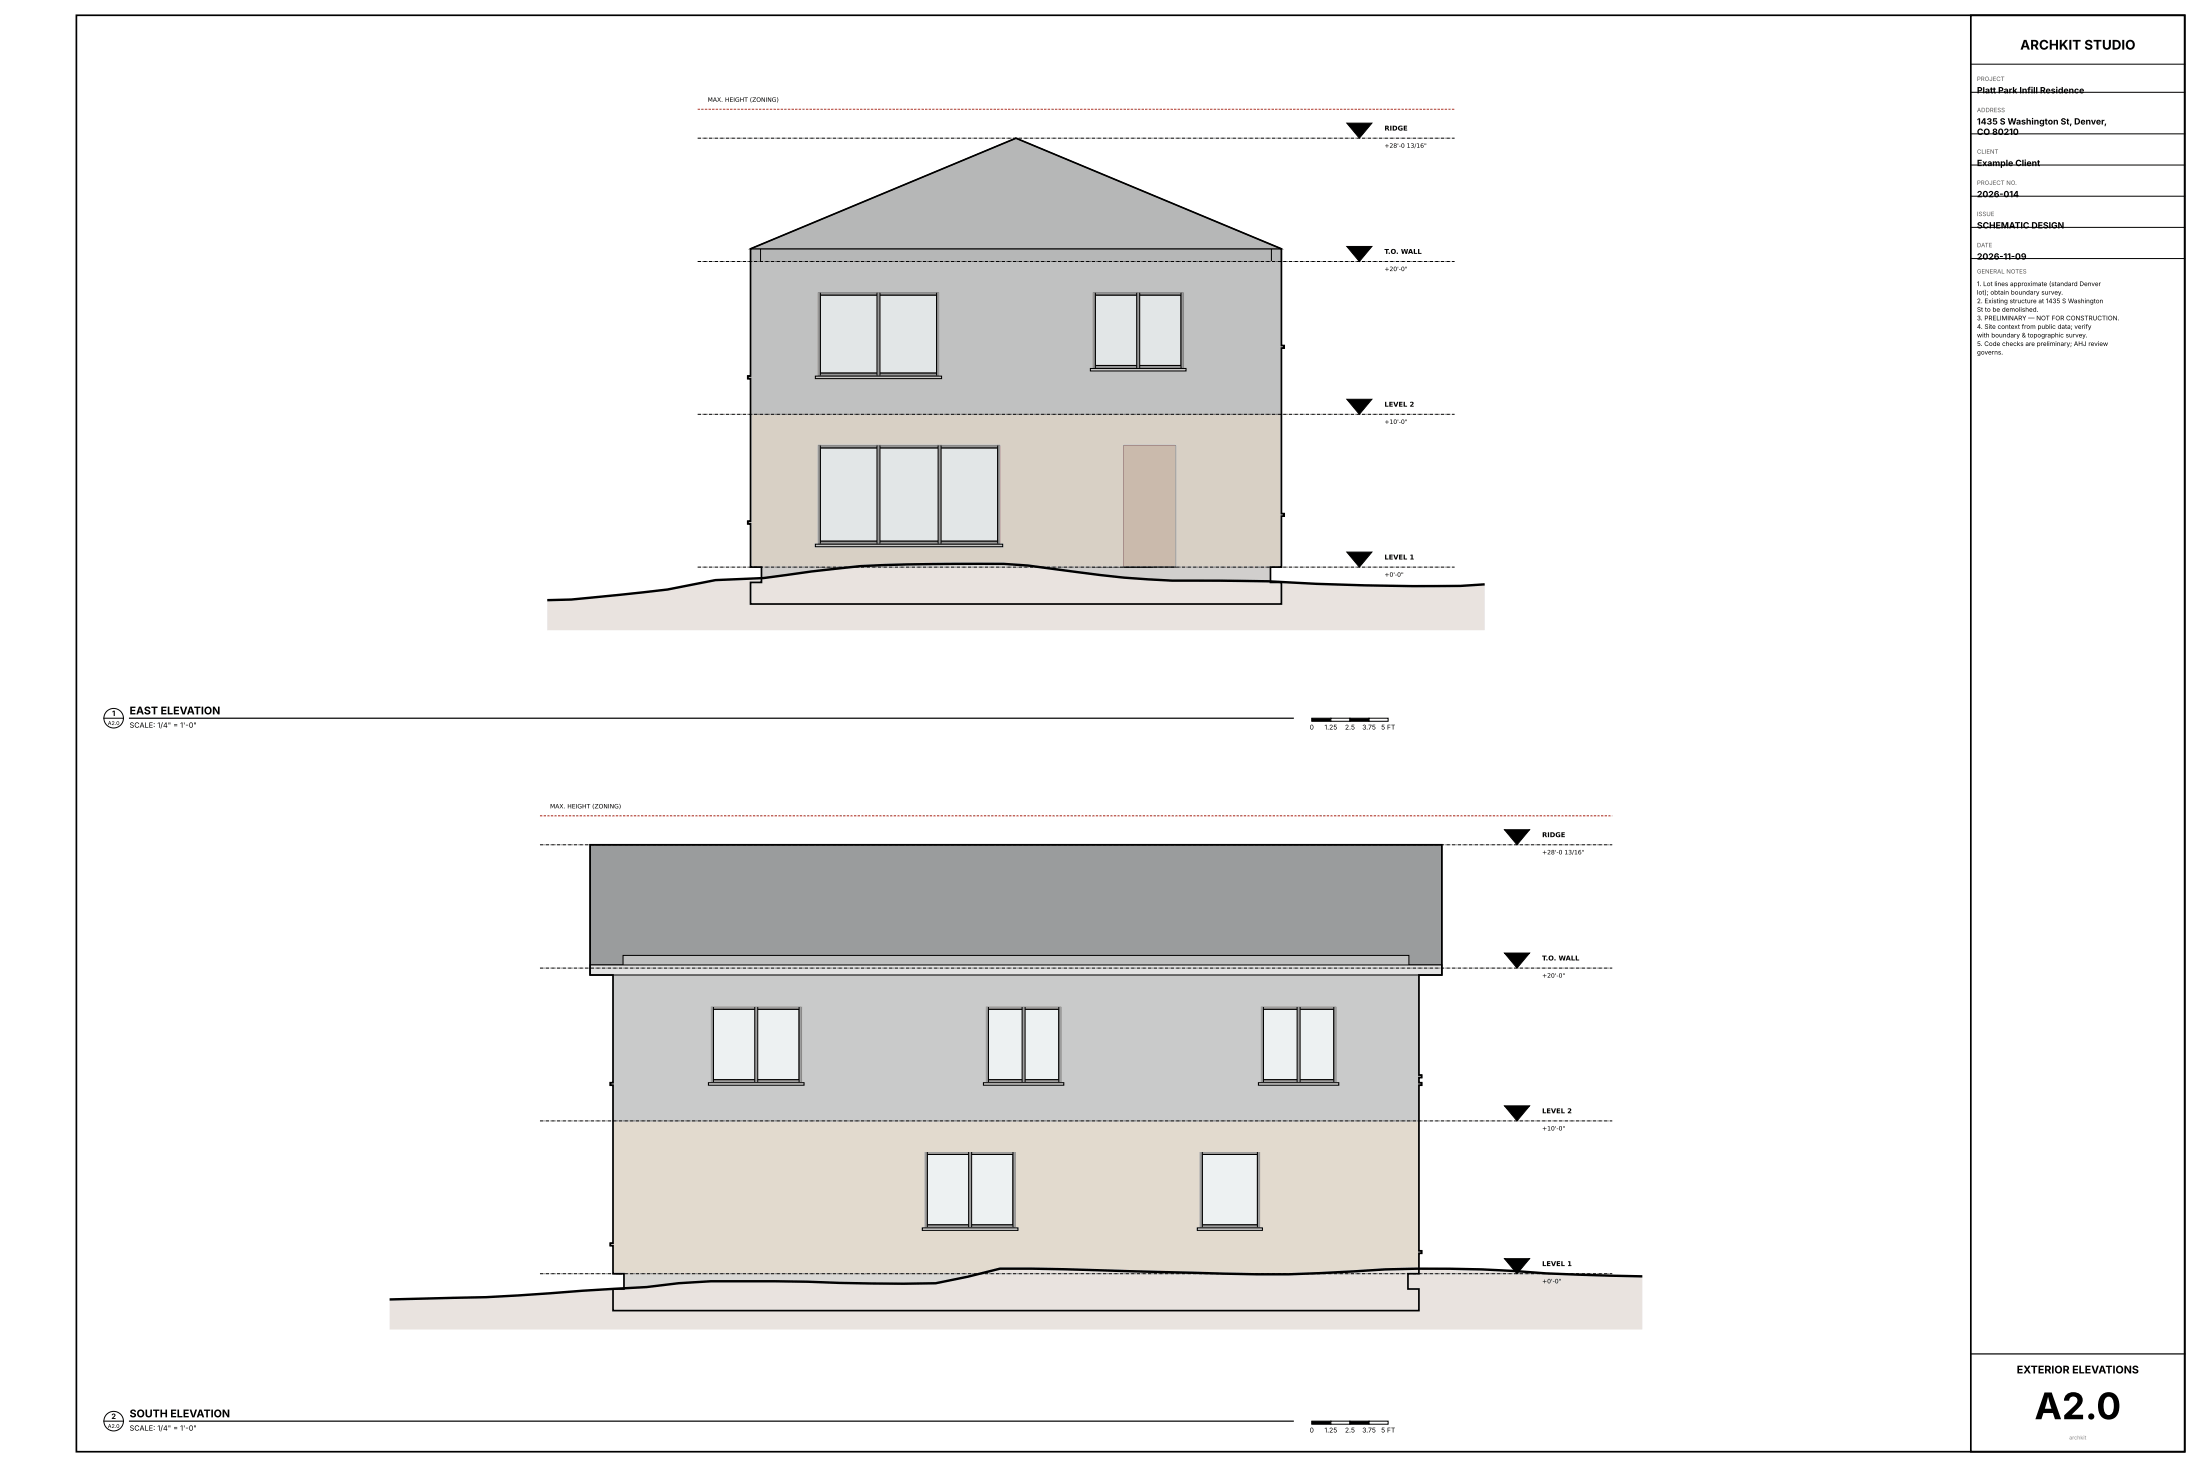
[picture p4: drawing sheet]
<svg xmlns="http://www.w3.org/2000/svg" width="914mm" height="610mm" viewBox="0 0 914 610" stroke-linecap="round" stroke-linejoin="round" font-family="sans-serif">
<path d="M31.7 6.3h876.3v596.9h-876.3zM819.1 6.3h88.9v596.9h-88.9z" fill="none" stroke="#000" stroke-width=".7" stroke-linecap="butt"/>
<circle cx="47.2" cy="298.5" r="4.1" fill="none" stroke="#000" stroke-width=".42"/>
<path d="M545.2 298.4h7.9v1.3h-7.9z" fill="#000" stroke="#000" stroke-width=".42"/>
<path d="M553.1 298.4h8v1.3h-8z" fill="#fff" stroke="#000" stroke-width=".42"/>
<path d="M561.1 298.4h7.9v1.3h-7.9z" fill="#000" stroke="#000" stroke-width=".42"/>
<path d="M569 298.4h8v1.3h-8z" fill="#fff" stroke="#000" stroke-width=".42"/>
<circle cx="47.2" cy="590.6" r="4.1" fill="none" stroke="#000" stroke-width=".42"/>
<path d="M545.2 590.5h7.9v1.3h-7.9z" fill="#000" stroke="#000" stroke-width=".42"/>
<path d="M553.1 590.5h8v1.3h-8z" fill="#fff" stroke="#000" stroke-width=".42"/>
<path d="M561.1 590.5h7.9v1.3h-7.9z" fill="#000" stroke="#000" stroke-width=".42"/>
<path d="M569 590.5h8v1.3h-8z" fill="#fff" stroke="#000" stroke-width=".42"/>
<path d="M819.1 26.7h88.9M819.1 38.4h88.9M819.1 55.6h88.9M819.1 68.6h88.9M819.1 81.5h88.9M819.1 94.5h88.9M819.1 107.4h88.9M43.2 298.4h8.1M43.2 590.5h8.1" fill="none" stroke="#000" stroke-width=".42"/>
<path d="M53.8 298.4h483.7M819.1 562.6h88.9M53.8 590.5h483.7" fill="none" stroke="#000" stroke-width=".5"/>
<path d="M311.9 103.4h220.7v5.3h-220.7z" fill="#b6b7b7" stroke="#000" stroke-width=".42"/>
<path d="M311.9 242h220.7v9h-220.7z" fill="#cac9c8" stroke="#cac9c8" stroke-width=".42"/>
<g fill="#cac9c8" stroke="#000" stroke-width=".42">
<path d="M351.6 223h52.5v1h-52.5z"/>
<path d="M351.6 156.3h52.5v1h-52.5z"/>
</g>
<g fill="#e2e6e7" stroke="#000" stroke-width=".42">
<path d="M429.9 186.1h73.7v48.3h-73.7z"/>
<path d="M353.7 186.1h48.3v35.6h-48.3z"/>
<path d="M353.7 122.6h48.3v32.4h-48.3z"/>
</g>
<g fill="#969696" stroke="#000" stroke-width=".42">
<path d="M428.6 234.4h76.2v1.3h-76.2z"/>
<path d="M428.6 184.9h76.2v1.2h-76.2z"/>
<path d="M503.6 184.9h1.2v50.8h-1.2z"/>
<path d="M428.6 184.9h1.3v50.8h-1.3z"/>
<path d="M478.8 184.9h1.2v50.8h-1.2z"/>
<path d="M453.4 184.9h1.2v50.8h-1.2z"/>
<path d="M352.4 221.7h50.8v1.3h-50.8z"/>
<path d="M352.4 184.9h50.8v1.2h-50.8z"/>
<path d="M402 184.9h1.2v38.1h-1.2z"/>
<path d="M352.4 184.9h1.3v38.1h-1.3z"/>
<path d="M377.2 184.9h1.2v38.1h-1.2z"/>
<path d="M352.4 155h50.8v1.3h-50.8z"/>
<path d="M352.4 121.4h50.8v1.2h-50.8z"/>
<path d="M402 121.4h1.2v34.9h-1.2z"/>
<path d="M352.4 121.4h1.3v34.9h-1.3z"/>
<path d="M377.2 121.4h1.2v34.9h-1.2z"/>
</g>
<g fill="#d0cfce" stroke="#d0cfce" stroke-width=".42">
<path d="M316.5 235.7h211.6v6.3h-211.6z"/>
<path d="M316.5 172.2h211.6v6.3h-211.6z"/>
</g>
<g fill="#d8d0c5" stroke="#d8d0c5" stroke-width=".42">
<path d="M504.8 172.2h27.8v63.5h-27.8z"/>
<path d="M428.6 172.2h76.2v12.7h-76.2z"/>
<path d="M403.2 172.2h25.4v63.5h-25.4z"/>
<path d="M352.4 223h50.8v12.7h-50.8z"/>
<path d="M352.4 172.2h50.8v12.7h-50.8z"/>
<path d="M316.7 172.2h35.7v63.5h-35.7z"/>
</g>
<g fill="#c0c1c1" stroke="#c0c1c1" stroke-width=".42">
<path d="M403.2 108.7h129.4v63.5h-129.4z"/>
<path d="M352.4 156.3h50.8v15.9h-50.8z"/>
<path d="M352.4 108.7h50.8v12.7h-50.8z"/>
<path d="M316.7 108.7h35.7v63.5h-35.7z"/>
<path d="M311.9 108.7h4.8v63.5h-4.8z"/>
</g>
<path d="M313.3 124.5h2.1v31.8h-2.1z" fill="#969696" stroke="#000" stroke-width=".42"/>
<path d="M527.8 108.7h4.8v63.5h-4.8z" fill="#c0c1c1" stroke="#c0c1c1" stroke-width=".42"/>
<g fill="#969696" stroke="#000" stroke-width=".42">
<path d="M529.2 124.5h2.1v19.1h-2.1z"/>
<path d="M313.3 124.5h2.1v31.8h-2.1z"/>
</g>
<g fill="#e2e6e7" stroke="#000" stroke-width=".42">
<path d="M314.2 125.8h.2v29.2h-.2z"/>
<path d="M530.1 125.8h.3v16.5h-.3z"/>
</g>
<g fill="#c0c1c1" stroke="#c0c1c1" stroke-width=".42">
<path d="M311.9 156.3h4.8v15.9h-4.8z"/>
<path d="M311.9 108.7h4.8v15.8h-4.8z"/>
</g>
<g fill="#969696" stroke="#000" stroke-width=".42">
<path d="M313.3 155h2.1v1.3h-2.1z"/>
<path d="M313.3 124.5h2.1v1.3h-2.1z"/>
<path d="M313.3 124.5h2.1v31.8h-2.1z"/>
</g>
<g fill="#c0c1c1" stroke="#c0c1c1" stroke-width=".42">
<path d="M527.8 143.6h4.8v28.6h-4.8z"/>
<path d="M527.8 108.7h4.8v15.8h-4.8z"/>
</g>
<g fill="#969696" stroke="#000" stroke-width=".42">
<path d="M529.2 142.3h2.1v1.3h-2.1z"/>
<path d="M529.2 124.5h2.1v1.3h-2.1z"/>
<path d="M529.2 124.5h2.1v19.1h-2.1z"/>
</g>
<g fill="#cac9c8" stroke="#000" stroke-width=".42">
<path d="M532.2 143.6h1.6v1h-1.6z"/>
<path d="M310.8 156.3h1.6v1h-1.6z"/>
</g>
<path d="M440.1 108.7h2.4v63.5h-2.4z" fill="#e5e4e3" stroke="#e5e4e3" stroke-width=".42"/>
<path d="M377.8 184.9h88.9v50.8h-88.9z" fill="#cabaac" stroke="#000" stroke-width=".42"/>
<g fill="#e5e4e3" stroke="#e5e4e3" stroke-width=".42">
<path d="M314.3 172.2h63.5v63.5h-63.5z"/>
<path d="M377.8 172.2h88.9v12.7h-88.9z"/>
<path d="M466.7 172.2h63.5v63.5h-63.5z"/>
<path d="M440.1 108.7h2.4v21.1h-2.4z"/>
</g>
<path d="M440.6 129.8h1.1v42.4h-1.1z" fill="#cabaac" stroke="#000" stroke-width=".42"/>
<path d="M311.9 172.2h4.8v63.5h-4.8z" fill="#d8d0c5" stroke="#d8d0c5" stroke-width=".42"/>
<path d="M440.1 108.7h2.4v63.5h-2.4z" fill="#e5e4e3" stroke="#e5e4e3" stroke-width=".42"/>
<path d="M409.6 129.8h19v42.4h-19z" fill="#cabaac" stroke="#000" stroke-width=".42"/>
<g fill="#e5e4e3" stroke="#e5e4e3" stroke-width=".42">
<path d="M314.3 108.7h95.3v63.5h-95.3z"/>
<path d="M409.6 108.7h19v21.1h-19z"/>
<path d="M428.6 108.7h101.6v63.5h-101.6z"/>
</g>
<path d="M313.3 184.9h2.1v31.7h-2.1z" fill="#969696" stroke="#000" stroke-width=".42"/>
<path d="M527.8 172.2h4.8v63.5h-4.8z" fill="#d8d0c5" stroke="#d8d0c5" stroke-width=".42"/>
<path d="M465.5 108.7h2.4v63.5h-2.4z" fill="#e5e4e3" stroke="#e5e4e3" stroke-width=".42"/>
<g fill="#969696" stroke="#000" stroke-width=".42">
<path d="M529.2 184.9h2.1v28.5h-2.1z"/>
<path d="M313.3 184.9h2.1v31.7h-2.1z"/>
</g>
<path d="M311.9 108.7h4.8v63.5h-4.8z" fill="#c0c1c1" stroke="#c0c1c1" stroke-width=".42"/>
<path d="M313.3 124.5h2.1v31.8h-2.1z" fill="#969696" stroke="#000" stroke-width=".42"/>
<path d="M465.5 108.7h2.4v21.1h-2.4z" fill="#e5e4e3" stroke="#e5e4e3" stroke-width=".42"/>
<path d="M466 129.8h1.1v42.4h-1.1z" fill="#cabaac" stroke="#000" stroke-width=".42"/>
<path d="M527.8 108.7h4.8v63.5h-4.8z" fill="#c0c1c1" stroke="#c0c1c1" stroke-width=".42"/>
<path d="M529.2 124.5h2.1v19.1h-2.1z" fill="#969696" stroke="#000" stroke-width=".42"/>
<path d="M314.2 186.1h.2v29.3h-.2z" fill="#e2e6e7" stroke="#000" stroke-width=".42"/>
<g fill="#d8d0c5" stroke="#d8d0c5" stroke-width=".42">
<path d="M311.9 216.6h4.8v19.1h-4.8z"/>
<path d="M311.9 172.2h4.8v12.7h-4.8z"/>
</g>
<g fill="#969696" stroke="#000" stroke-width=".42">
<path d="M313.3 215.4h2.1v1.2h-2.1z"/>
<path d="M313.3 184.9h2.1v1.2h-2.1z"/>
<path d="M313.3 184.9h2.1v31.7h-2.1z"/>
<path d="M529.2 184.9h2.1v28.5h-2.1z"/>
</g>
<path d="M310.8 216.6h1.6v1.1h-1.6z" fill="#cac9c8" stroke="#000" stroke-width=".42"/>
<path d="M313.3 124.5h2.1v31.8h-2.1z" fill="#969696" stroke="#000" stroke-width=".42"/>
<path d="M530.1 125.8h.3v16.5h-.3z" fill="#e2e6e7" stroke="#000" stroke-width=".42"/>
<g fill="#c0c1c1" stroke="#c0c1c1" stroke-width=".42">
<path d="M527.8 143.6h4.8v28.6h-4.8z"/>
<path d="M527.8 108.7h4.8v15.8h-4.8z"/>
</g>
<g fill="#969696" stroke="#000" stroke-width=".42">
<path d="M529.2 142.3h2.1v1.3h-2.1z"/>
<path d="M529.2 124.5h2.1v1.3h-2.1z"/>
<path d="M529.2 124.5h2.1v19.1h-2.1z"/>
</g>
<path d="M532.2 143.6h1.6v1h-1.6z" fill="#cac9c8" stroke="#000" stroke-width=".42"/>
<path d="M314.2 125.8h.2v29.2h-.2z" fill="#e2e6e7" stroke="#000" stroke-width=".42"/>
<path d="M465.5 108.7h2.4v63.5h-2.4z" fill="#e5e4e3" stroke="#e5e4e3" stroke-width=".42"/>
<g fill="#c0c1c1" stroke="#c0c1c1" stroke-width=".42">
<path d="M311.9 156.3h4.8v15.9h-4.8z"/>
<path d="M311.9 108.7h4.8v15.8h-4.8z"/>
</g>
<g fill="#969696" stroke="#000" stroke-width=".42">
<path d="M313.3 155h2.1v1.3h-2.1z"/>
<path d="M313.3 124.5h2.1v1.3h-2.1z"/>
<path d="M313.3 124.5h2.1v31.8h-2.1z"/>
</g>
<path d="M310.8 156.3h1.6v1h-1.6z" fill="#cac9c8" stroke="#000" stroke-width=".42"/>
<path d="M530.1 186.1h.3v26.1h-.3z" fill="#e2e6e7" stroke="#000" stroke-width=".42"/>
<g fill="#d8d0c5" stroke="#d8d0c5" stroke-width=".42">
<path d="M527.8 213.4h4.8v22.3h-4.8z"/>
<path d="M527.8 172.2h4.8v12.7h-4.8z"/>
</g>
<g fill="#969696" stroke="#000" stroke-width=".42">
<path d="M529.2 212.2h2.1v1.2h-2.1z"/>
<path d="M529.2 184.9h2.1v1.2h-2.1z"/>
<path d="M529.2 184.9h2.1v28.5h-2.1z"/>
</g>
<path d="M402 108.7h2.4v63.5h-2.4z" fill="#e5e4e3" stroke="#e5e4e3" stroke-width=".42"/>
<path d="M532.2 213.4h1.6v1.1h-1.6z" fill="#cac9c8" stroke="#000" stroke-width=".42"/>
<g fill="#e5e4e3" stroke="#e5e4e3" stroke-width=".42">
<path d="M466.7 108.7h63.5v63.5h-63.5z"/>
<path d="M465.5 108.7h2.4v21.1h-2.4z"/>
</g>
<path d="M466 129.8h1.1v42.4h-1.1z" fill="#cabaac" stroke="#000" stroke-width=".42"/>
<path d="M402 108.7h2.4v21.1h-2.4z" fill="#e5e4e3" stroke="#e5e4e3" stroke-width=".42"/>
<g fill="#cabaac" stroke="#000" stroke-width=".42">
<path d="M402.5 129.8h1.1v42.4h-1.1z"/>
<path d="M339.7 184.9h63.5v50.8h-63.5z"/>
<path d="M454 184.9h25.4v50.8h-25.4z"/>
</g>
<g fill="#e5e4e3" stroke="#e5e4e3" stroke-width=".42">
<path d="M314.3 172.2h25.4v63.5h-25.4z"/>
<path d="M339.7 172.2h63.5v12.7h-63.5z"/>
<path d="M403.2 172.2h50.8v63.5h-50.8z"/>
<path d="M454 172.2h25.4v12.7h-25.4z"/>
<path d="M479.4 172.2h50.8v63.5h-50.8z"/>
<path d="M402 108.7h2.4v63.5h-2.4z"/>
<path d="M465.5 108.7h2.4v63.5h-2.4z"/>
<path d="M314.3 108.7h101.6v63.5h-101.6z"/>
<path d="M414.7 108.7h2.4v63.5h-2.4z"/>
</g>
<g fill="#cabaac" stroke="#cabaac" stroke-width=".42">
<path d="M507.4 231.7h20.3v4h-20.3z"/>
<path d="M507.4 227.7h20.3v8h-20.3z"/>
</g>
<path d="M311.9 172.2h4.8v63.5h-4.8z" fill="#d8d0c5" stroke="#d8d0c5" stroke-width=".42"/>
<path d="M313.3 184.9h2.1v31.7h-2.1z" fill="#969696" stroke="#000" stroke-width=".42"/>
<g fill="#cabaac" stroke="#cabaac" stroke-width=".42">
<path d="M507.4 223.8h20.3v11.9h-20.3z"/>
<path d="M507.4 219.8h20.3v15.9h-20.3z"/>
<path d="M507.4 215.8h20.3v19.9h-20.3z"/>
</g>
<g fill="#e5e4e3" stroke="#e5e4e3" stroke-width=".42">
<path d="M446.5 172.2h2.4v63.5h-2.4z"/>
<path d="M414.7 108.7h2.4v21.1h-2.4z"/>
</g>
<path d="M415.2 129.8h1.1v42.4h-1.1z" fill="#cabaac" stroke="#000" stroke-width=".42"/>
<path d="M507.4 211.9h20.3v23.8h-20.3z" fill="#cabaac" stroke="#cabaac" stroke-width=".42"/>
<path d="M314.2 186.1h.2v29.3h-.2z" fill="#e2e6e7" stroke="#000" stroke-width=".42"/>
<path d="M507.4 207.9h20.3v27.8h-20.3z" fill="#cabaac" stroke="#cabaac" stroke-width=".42"/>
<g fill="#d8d0c5" stroke="#d8d0c5" stroke-width=".42">
<path d="M311.9 216.6h4.8v19.1h-4.8z"/>
<path d="M311.9 172.2h4.8v12.7h-4.8z"/>
</g>
<g fill="#969696" stroke="#000" stroke-width=".42">
<path d="M313.3 215.4h2.1v1.2h-2.1z"/>
<path d="M313.3 184.9h2.1v1.2h-2.1z"/>
<path d="M313.3 184.9h2.1v31.7h-2.1z"/>
</g>
<path d="M311.9 108.7h4.8v63.5h-4.8z" fill="#c0c1c1" stroke="#c0c1c1" stroke-width=".42"/>
<path d="M310.8 216.6h1.6v1.1h-1.6z" fill="#cac9c8" stroke="#000" stroke-width=".42"/>
<path d="M313.3 124.5h2.1v31.8h-2.1z" fill="#969696" stroke="#000" stroke-width=".42"/>
<g fill="#cabaac" stroke="#cabaac" stroke-width=".42">
<path d="M507.4 203.9h20.3v31.8h-20.3z"/>
<path d="M507.4 199.9h20.3v35.8h-20.3z"/>
<path d="M507.4 196h20.3v39.7h-20.3z"/>
</g>
<path d="M313.3 124.5h2.1v31.8h-2.1z" fill="#969696" stroke="#000" stroke-width=".42"/>
<g fill="#cabaac" stroke="#cabaac" stroke-width=".42">
<path d="M507.4 192h20.3v43.7h-20.3z"/>
<path d="M507.4 188h20.3v47.7h-20.3z"/>
</g>
<path d="M314.2 125.8h.2v29.2h-.2z" fill="#e2e6e7" stroke="#000" stroke-width=".42"/>
<path d="M507.4 184.1h20.3v51.6h-20.3z" fill="#cabaac" stroke="#cabaac" stroke-width=".42"/>
<g fill="#c0c1c1" stroke="#c0c1c1" stroke-width=".42">
<path d="M311.9 156.3h4.8v15.9h-4.8z"/>
<path d="M311.9 108.7h4.8v15.8h-4.8z"/>
</g>
<g fill="#969696" stroke="#000" stroke-width=".42">
<path d="M313.3 155h2.1v1.3h-2.1z"/>
<path d="M313.3 124.5h2.1v1.3h-2.1z"/>
<path d="M313.3 124.5h2.1v31.8h-2.1z"/>
</g>
<path d="M310.8 156.3h1.6v1h-1.6z" fill="#cac9c8" stroke="#000" stroke-width=".42"/>
<path d="M507.4 180.1h20.3v55.6h-20.3z" fill="#cabaac" stroke="#cabaac" stroke-width=".42"/>
<path d="M446.5 172.2h2.4v12.7h-2.4z" fill="#e5e4e3" stroke="#e5e4e3" stroke-width=".42"/>
<path d="M447 184.9h1v50.8h-1z" fill="#cabaac" stroke="#000" stroke-width=".42"/>
<path d="M507.4 176.1h20.3v59.6h-20.3z" fill="#cabaac" stroke="#cabaac" stroke-width=".42"/>
<path d="M506.3 172.2h21.8v6.3h-21.8z" fill="#d0cfce" stroke="#d0cfce" stroke-width=".42"/>
<path d="M311.9 172.2h4.8v63.5h-4.8z" fill="#d8d0c5" stroke="#d8d0c5" stroke-width=".42"/>
<path d="M311.9 108.7h4.8v63.5h-4.8z" fill="#c0c1c1" stroke="#c0c1c1" stroke-width=".42"/>
<path d="M316.1 103.4h212.3v5.3h-212.3z" fill="#b6b7b7" stroke="#000" stroke-width=".42"/>
<path d="M466.7 184.9h22.2v50.8h-22.2z" fill="#cabaac" stroke="#000" stroke-width=".42"/>
<g fill="#e5e4e3" stroke="#e5e4e3" stroke-width=".42">
<path d="M446.5 172.2h2.4v63.5h-2.4z"/>
<path d="M414.7 108.7h2.4v63.5h-2.4z"/>
</g>
<g fill="#e2e6e7" stroke="#000" stroke-width=".42">
<path d="M341 186.1h73.7v38.8h-73.7z"/>
<path d="M341 122.6h48.3v32.4h-48.3z"/>
<path d="M455.3 122.6h35.6v29.3h-35.6z"/>
</g>
<g fill="#969696" stroke="#000" stroke-width=".42">
<path d="M339.7 224.9h76.2v1.2h-76.2z"/>
<path d="M339.7 184.9h76.2v1.2h-76.2z"/>
<path d="M339.7 184.9h1.3v41.2h-1.3z"/>
<path d="M414.7 184.9h1.2v41.2h-1.2z"/>
<path d="M364.5 184.9h1.2v41.2h-1.2z"/>
<path d="M389.9 184.9h1.2v41.2h-1.2z"/>
<path d="M339.7 155h50.8v1.3h-50.8z"/>
<path d="M339.7 121.4h50.8v1.2h-50.8z"/>
<path d="M339.7 121.4h1.3v34.9h-1.3z"/>
<path d="M389.3 121.4h1.2v34.9h-1.2z"/>
<path d="M364.5 121.4h1.2v34.9h-1.2z"/>
<path d="M454 151.9h38.1v1.2h-38.1z"/>
<path d="M454 121.4h38.1v1.2h-38.1z"/>
<path d="M454 121.4h1.3v31.7h-1.3z"/>
<path d="M490.9 121.4h1.2v31.7h-1.2z"/>
<path d="M472.5 121.4h1.2v31.7h-1.2z"/>
</g>
<g fill="#d8d0c5" stroke="#d8d0c5" stroke-width=".42">
<path d="M311.9 172.2h27.8v63.5h-27.8z"/>
<path d="M339.7 226.1h76.2v9.6h-76.2z"/>
<path d="M339.7 172.2h76.2v12.7h-76.2z"/>
<path d="M415.9 172.2h50.8v63.5h-50.8z"/>
<path d="M466.7 172.2h22.2v12.7h-22.2z"/>
<path d="M488.9 172.2h38.9v63.5h-38.9z"/>
<path d="M527.8 172.2h4.8v63.5h-4.8z"/>
</g>
<g fill="#c0c1c1" stroke="#c0c1c1" stroke-width=".42">
<path d="M311.9 108.7h27.8v63.5h-27.8z"/>
<path d="M339.7 156.3h50.8v15.9h-50.8z"/>
<path d="M339.7 108.7h50.8v12.7h-50.8z"/>
<path d="M390.5 108.7h63.5v63.5h-63.5z"/>
<path d="M454 153.1h38.1v19.1h-38.1z"/>
<path d="M454 108.7h38.1v12.7h-38.1z"/>
<path d="M492.1 108.7h35.7v63.5h-35.7z"/>
<path d="M527.8 108.7h4.8v63.5h-4.8z"/>
</g>
<path d="M311.9 103.4l110.4-46 110.3 46z" fill="#b6b7b7" stroke="#000" stroke-width=".42"/>
<g fill="#cac9c8" stroke="#000" stroke-width=".42">
<path d="M338.9 226.1h77.9v1.1h-77.9z"/>
<path d="M338.9 156.3h52.5v1h-52.5z"/>
<path d="M453.2 153.1h39.8v1.1h-39.8z"/>
</g>
<path d="M227.5 249.4l10-.3 39.9-4.1 20-3.9 20-.9 10-1.3a333.9 333.9 0 0 1 59.9-4.5l30-.1 10 .7 10 1.4a385.5 385.5 0 0 0 69.9 4.9 503.9 503.9 0 0 1 40 1.3l29.9 .8a472.1 472.1 0 0 0 40-.6v19.1h-389.6z" fill="#e9e3df"/>
<path d="M311.9 103.4l110.4-46 110.3 46v40.2h1.2v1h-1.2v68.8h1.2v1.1h-1.2v21.2h-4.5v6.3h4.5v9h-220.7v-9h4.6v-6.3h-4.6v-18h-1.1v-1.1h1.1v-59.3h-1.1v-1h1.1z" fill="none" stroke="#000" stroke-width=".7" stroke-linecap="butt"/>
<path d="M617.1 242.8a544.9 544.9 0 0 1-50 .4l-19.9-.6a845.5 845.5 0 0 0-60-1.3 569.1 569.1 0 0 1-59.9-6.3l-10-.7-30 .1a333.9 333.9 0 0 0-59.9 4.5l-10 1.3-20 .9-20 3.9-39.9 4.1-10 .3" fill="none" stroke="#000" stroke-width="1" stroke-linecap="butt"/>
<path d="M559.8 51.2h10.4l-5.2 6.2zM559.8 102.4h10.4l-5.2 6.3zM559.8 165.9h10.4l-5.2 6.3zM559.8 229.4h10.4l-5.2 6.3z" fill="#000" stroke="#000" stroke-width=".42"/>
<path d="M290 57.4h314.6M290 108.7h314.6M290 172.2h314.6M290 235.7h314.6" fill="none" stroke="#000" stroke-width=".42" stroke-dasharray="1.4 .4 .2 .4" stroke-linecap="butt"/>
<path d="M290 45.4h314.6" fill="none" stroke="#c0392b" stroke-width=".42" stroke-dasharray="1 .5" stroke-linecap="butt"/>
<path d="M245.3 401h354v4.1h-354z" fill="#e3e3e3" stroke="#000" stroke-width=".42"/>
<path d="M254.8 397h335v5.3h-335z" fill="#bfc0c0" stroke="#000" stroke-width=".42"/>
<path d="M254.8 535.6h335v9h-335z" fill="#d3d3d1" stroke="#d3d3d1" stroke-width=".42"/>
<g fill="#d3d3d1" stroke="#000" stroke-width=".42">
<path d="M396 507.1h52.5v1h-52.5z"/>
<path d="M415.1 437.2h20.7v1.1h-20.7z"/>
<path d="M307.1 437.2h27.1v1.1h-27.1z"/>
</g>
<g fill="#edf1f2" stroke="#000" stroke-width=".42">
<path d="M398.1 479.7h48.3v26.1h-48.3z"/>
<path d="M417.2 419.4h16.5v16.6h-16.5z"/>
<path d="M309.2 419.4h22.9v16.6h-22.9z"/>
</g>
<g fill="#9d9d9d" stroke="#000" stroke-width=".42">
<path d="M396.9 505.8h50.8v1.3h-50.8z"/>
<path d="M396.9 478.5h50.8v1.2h-50.8z"/>
<path d="M446.4 478.5h1.3v28.6h-1.3z"/>
<path d="M396.9 478.5h1.2v28.6h-1.2z"/>
<path d="M421.7 478.5h1.2v28.6h-1.2z"/>
<path d="M415.9 436h19.1v1.2h-19.1z"/>
<path d="M415.9 418.2h19.1v1.2h-19.1z"/>
<path d="M433.7 418.2h1.3v19h-1.3z"/>
<path d="M415.9 418.2h1.3v19h-1.3z"/>
<path d="M308 436h25.4v1.2h-25.4z"/>
<path d="M308 418.2h25.4v1.2h-25.4z"/>
<path d="M332.1 418.2h1.3v19h-1.3z"/>
<path d="M308 418.2h1.2v19h-1.2z"/>
</g>
<g fill="#dad9d7" stroke="#dad9d7" stroke-width=".42">
<path d="M259.3 529.3h325.9v6.3h-325.9z"/>
<path d="M259.3 465.8h225.4v6.3h-225.4z"/>
<path d="M566.2 465.8h19v6.3h-19z"/>
<path d="M484.7 465.8h81.5v6.3h-81.5z"/>
</g>
<g fill="#e2dace" stroke="#e2dace" stroke-width=".42">
<path d="M447.7 465.8h142.1v63.5h-142.1z"/>
<path d="M396.9 507.1h50.8v22.2h-50.8z"/>
<path d="M396.9 465.8h50.8v12.7h-50.8z"/>
<path d="M259.6 465.8h137.3v63.5h-137.3z"/>
<path d="M254.8 465.8h4.8v63.5h-4.8z"/>
</g>
<g fill="#c9caca" stroke="#c9caca" stroke-width=".42">
<path d="M435 402.3h154.8v63.5h-154.8z"/>
<path d="M415.9 437.2h19.1v28.6h-19.1z"/>
<path d="M415.9 402.3h19.1v15.9h-19.1z"/>
<path d="M333.4 402.3h82.5v63.5h-82.5z"/>
<path d="M308 437.2h25.4v28.6h-25.4z"/>
<path d="M308 402.3h25.4v15.9h-25.4z"/>
<path d="M259.6 402.3h48.4v63.5h-48.4z"/>
</g>
<g fill="#d3c2b4" stroke="#d3c2b4" stroke-width=".42">
<path d="M485.8 525.3h5.3v4h-5.3z"/>
<path d="M491.1 521.3h5.3v8h-5.3z"/>
<path d="M496.4 517.4h5.2v11.9h-5.2z"/>
<path d="M501.6 513.4h5.3v15.9h-5.3z"/>
<path d="M506.9 509.4h5.3v19.9h-5.3z"/>
<path d="M512.2 505.5h5.3v23.8h-5.3z"/>
<path d="M517.5 501.5h5.3v27.8h-5.3z"/>
<path d="M522.8 497.5h5.3v31.8h-5.3z"/>
<path d="M528.1 493.6h5.3v35.7h-5.3z"/>
<path d="M533.4 489.6h5.3v39.7h-5.3z"/>
<path d="M538.7 485.6h5.3v43.7h-5.3z"/>
<path d="M544 481.7h5.3v47.6h-5.3z"/>
<path d="M549.3 477.7h5.3v51.6h-5.3z"/>
<path d="M554.6 473.7h5.3v55.6h-5.3z"/>
<path d="M559.9 469.8h5.2v59.5h-5.2z"/>
</g>
<path d="M256.1 478.5h2.1v50.8h-2.1z" fill="#9d9d9d" stroke="#000" stroke-width=".42"/>
<path d="M585 402.3h4.8v63.5h-4.8z" fill="#c9caca" stroke="#c9caca" stroke-width=".42"/>
<path d="M586.3 415h2.1v31.7h-2.1z" fill="#9d9d9d" stroke="#000" stroke-width=".42"/>
<path d="M585 465.8h4.8v63.5h-4.8z" fill="#e2dace" stroke="#e2dace" stroke-width=".42"/>
<path d="M471.9 465.8h2.4v63.5h-2.4z" fill="#efefed" stroke="#efefed" stroke-width=".42"/>
<g fill="#9d9d9d" stroke="#000" stroke-width=".42">
<path d="M256.1 478.5h2.1v50.8h-2.1z"/>
<path d="M586.3 415h2.1v31.7h-2.1z"/>
</g>
<path d="M585 465.8h4.8v12.7h-4.8z" fill="#e2dace" stroke="#e2dace" stroke-width=".42"/>
<path d="M585.8 478.5h1.1v50.8h-1.1z" fill="#d3c2b4" stroke="#000" stroke-width=".42"/>
<g fill="#efefed" stroke="#efefed" stroke-width=".42">
<path d="M446.5 402.3h2.4v63.5h-2.4z"/>
<path d="M357.6 465.8h2.4v63.5h-2.4z"/>
</g>
<g fill="#d3c2b4" stroke="#000" stroke-width=".42">
<path d="M396.9 423.4h15.8v42.4h-15.8z"/>
<path d="M441.3 423.4h15.9v42.4h-15.9z"/>
</g>
<g fill="#efefed" stroke="#efefed" stroke-width=".42">
<path d="M384.2 402.3h12.7v63.5h-12.7z"/>
<path d="M396.9 402.3h15.8v21.1h-15.8z"/>
<path d="M412.7 402.3h28.6v63.5h-28.6z"/>
<path d="M441.3 402.3h15.9v21.1h-15.9z"/>
<path d="M457.2 402.3h28.6v63.5h-28.6z"/>
</g>
<path d="M587.2 416.2h.3v29.3h-.3z" fill="#edf1f2" stroke="#000" stroke-width=".42"/>
<path d="M471.9 465.8h2.4v12.7h-2.4z" fill="#efefed" stroke="#efefed" stroke-width=".42"/>
<path d="M472.7 478.5h1.1v50.8h-1.1z" fill="#d3c2b4" stroke="#000" stroke-width=".42"/>
<g fill="#c9caca" stroke="#c9caca" stroke-width=".42">
<path d="M585 446.7h4.8v19.1h-4.8z"/>
<path d="M585 402.3h4.8v12.7h-4.8z"/>
</g>
<g fill="#9d9d9d" stroke="#000" stroke-width=".42">
<path d="M586.3 445.5h2.1v1.2h-2.1z"/>
<path d="M586.3 415h2.1v1.2h-2.1z"/>
<path d="M586.3 415h2.1v31.7h-2.1z"/>
<path d="M256.1 478.5h2.1v50.8h-2.1z"/>
</g>
<path d="M589.3 446.7h1.6v1.1h-1.6z" fill="#d3d3d1" stroke="#000" stroke-width=".42"/>
<path d="M511.2 478.5h50.8v50.8h-50.8z" fill="#d3c2b4" stroke="#000" stroke-width=".42"/>
<g fill="#efefed" stroke="#efefed" stroke-width=".42">
<path d="M473.1 465.8h38.1v63.5h-38.1z"/>
<path d="M511.2 465.8h50.8v12.7h-50.8z"/>
<path d="M562 465.8h25.4v63.5h-25.4z"/>
</g>
<path d="M346.1 423.4h16.9v42.4h-16.9z" fill="#d3c2b4" stroke="#000" stroke-width=".42"/>
<g fill="#efefed" stroke="#efefed" stroke-width=".42">
<path d="M257.2 402.3h88.9v63.5h-88.9z"/>
<path d="M346.1 402.3h16.9v21.1h-16.9z"/>
<path d="M363 402.3h21.2v63.5h-21.2z"/>
</g>
<path d="M257.1 479.7h.2v48.3h-.2z" fill="#edf1f2" stroke="#000" stroke-width=".42"/>
<path d="M254.8 465.8h4.8v12.7h-4.8z" fill="#e2dace" stroke="#e2dace" stroke-width=".42"/>
<g fill="#9d9d9d" stroke="#000" stroke-width=".42">
<path d="M256.1 528h2.1v1.3h-2.1z"/>
<path d="M256.1 478.5h2.1v1.2h-2.1z"/>
<path d="M256.1 478.5h2.1v50.8h-2.1z"/>
</g>
<path d="M383 402.3h2.4v63.5h-2.4z" fill="#efefed" stroke="#efefed" stroke-width=".42"/>
<path d="M585 465.8h4.8v63.5h-4.8z" fill="#e2dace" stroke="#e2dace" stroke-width=".42"/>
<path d="M498.5 423.4h16.9v42.4h-16.9z" fill="#d3c2b4" stroke="#000" stroke-width=".42"/>
<g fill="#efefed" stroke="#efefed" stroke-width=".42">
<path d="M485.8 402.3h12.7v63.5h-12.7z"/>
<path d="M498.5 402.3h16.9v21.1h-16.9z"/>
<path d="M515.4 402.3h72v63.5h-72z"/>
</g>
<path d="M586.3 478.5h2.1v41.3h-2.1z" fill="#9d9d9d" stroke="#000" stroke-width=".42"/>
<path d="M383 402.3h2.4v21.1h-2.4z" fill="#efefed" stroke="#efefed" stroke-width=".42"/>
<path d="M383.8 423.4h1.1v42.4h-1.1z" fill="#d3c2b4" stroke="#000" stroke-width=".42"/>
<path d="M254.8 465.8h4.8v63.5h-4.8z" fill="#e2dace" stroke="#e2dace" stroke-width=".42"/>
<path d="M254.8 402.3h4.8v63.5h-4.8z" fill="#c9caca" stroke="#c9caca" stroke-width=".42"/>
<path d="M471.9 465.8h2.4v63.5h-2.4z" fill="#efefed" stroke="#efefed" stroke-width=".42"/>
<path d="M447.7 423.4h16.9v42.4h-16.9z" fill="#d3c2b4" stroke="#000" stroke-width=".42"/>
<g fill="#efefed" stroke="#efefed" stroke-width=".42">
<path d="M384.2 402.3h63.5v63.5h-63.5z"/>
<path d="M447.7 402.3h16.9v21.1h-16.9z"/>
<path d="M464.6 402.3h21.2v63.5h-21.2z"/>
</g>
<g fill="#9d9d9d" stroke="#000" stroke-width=".42">
<path d="M256.1 478.5h2.1v38.1h-2.1z"/>
<path d="M256.1 415h2.1v34.9h-2.1z"/>
</g>
<path d="M585 402.3h4.8v63.5h-4.8z" fill="#c9caca" stroke="#c9caca" stroke-width=".42"/>
<g fill="#9d9d9d" stroke="#000" stroke-width=".42">
<path d="M586.3 478.5h2.1v41.3h-2.1z"/>
<path d="M586.3 415h2.1v34.9h-2.1z"/>
</g>
<path d="M357.6 465.8h2.4v12.7h-2.4z" fill="#efefed" stroke="#efefed" stroke-width=".42"/>
<path d="M358.4 478.5h1.1v50.8h-1.1z" fill="#d3c2b4" stroke="#000" stroke-width=".42"/>
<g fill="#9d9d9d" stroke="#000" stroke-width=".42">
<path d="M256.1 478.5h2.1v38.1h-2.1z"/>
<path d="M256.1 415h2.1v34.9h-2.1z"/>
<path d="M586.3 478.5h2.1v41.3h-2.1z"/>
<path d="M586.3 415h2.1v34.9h-2.1z"/>
</g>
<path d="M245.3 351h354v50h-354z" fill="#9a9c9d" stroke="#000" stroke-width=".42"/>
<g fill="#edf1f2" stroke="#000" stroke-width=".42">
<path d="M257.1 479.7h.2v35.6h-.2z"/>
<path d="M257.1 416.2h.2v32.5h-.2z"/>
</g>
<g fill="#e2dace" stroke="#e2dace" stroke-width=".42">
<path d="M254.8 516.6h4.8v12.7h-4.8z"/>
<path d="M254.8 465.8h4.8v12.7h-4.8z"/>
</g>
<g fill="#9d9d9d" stroke="#000" stroke-width=".42">
<path d="M256.1 515.3h2.1v1.3h-2.1z"/>
<path d="M256.1 478.5h2.1v1.2h-2.1z"/>
<path d="M256.1 478.5h2.1v38.1h-2.1z"/>
</g>
<g fill="#c9caca" stroke="#c9caca" stroke-width=".42">
<path d="M254.8 449.9h4.8v15.9h-4.8z"/>
<path d="M254.8 402.3h4.8v12.7h-4.8z"/>
</g>
<g fill="#9d9d9d" stroke="#000" stroke-width=".42">
<path d="M256.1 448.7h2.1v1.2h-2.1z"/>
<path d="M256.1 415h2.1v1.2h-2.1z"/>
<path d="M256.1 415h2.1v34.9h-2.1z"/>
</g>
<g fill="#d3d3d1" stroke="#000" stroke-width=".42">
<path d="M253.6 516.6h1.6v1h-1.6z"/>
<path d="M253.6 449.9h1.6v1.1h-1.6z"/>
</g>
<g fill="#edf1f2" stroke="#000" stroke-width=".42">
<path d="M587.2 479.7h.3v38.8h-.3z"/>
<path d="M587.2 416.2h.3v32.5h-.3z"/>
</g>
<g fill="#e2dace" stroke="#e2dace" stroke-width=".42">
<path d="M585 519.8h4.8v9.5h-4.8z"/>
<path d="M585 465.8h4.8v12.7h-4.8z"/>
</g>
<g fill="#9d9d9d" stroke="#000" stroke-width=".42">
<path d="M586.3 518.5h2.1v1.3h-2.1z"/>
<path d="M586.3 478.5h2.1v1.2h-2.1z"/>
<path d="M586.3 478.5h2.1v41.3h-2.1z"/>
</g>
<path d="M471.9 465.8h2.4v12.7h-2.4z" fill="#efefed" stroke="#efefed" stroke-width=".42"/>
<path d="M472.7 478.5h1.1v50.8h-1.1z" fill="#d3c2b4" stroke="#000" stroke-width=".42"/>
<g fill="#c9caca" stroke="#c9caca" stroke-width=".42">
<path d="M585 449.9h4.8v15.9h-4.8z"/>
<path d="M585 402.3h4.8v12.7h-4.8z"/>
</g>
<g fill="#9d9d9d" stroke="#000" stroke-width=".42">
<path d="M586.3 448.7h2.1v1.2h-2.1z"/>
<path d="M586.3 415h2.1v1.2h-2.1z"/>
<path d="M586.3 415h2.1v34.9h-2.1z"/>
</g>
<g fill="#d3d3d1" stroke="#000" stroke-width=".42">
<path d="M589.3 519.8h1.6v1h-1.6z"/>
<path d="M589.3 449.9h1.6v1.1h-1.6z"/>
</g>
<path d="M254.8 465.8h4.8v63.5h-4.8z" fill="#e2dace" stroke="#e2dace" stroke-width=".42"/>
<path d="M254.8 402.3h4.8v63.5h-4.8z" fill="#c9caca" stroke="#c9caca" stroke-width=".42"/>
<path d="M259 397h326.6v5.3h-326.6z" fill="#bfc0c0" stroke="#000" stroke-width=".42"/>
<g fill="#efefed" stroke="#efefed" stroke-width=".42">
<path d="M471.9 465.8h2.4v63.5h-2.4z"/>
<path d="M357.6 465.8h2.4v63.5h-2.4z"/>
<path d="M383 402.3h2.4v63.5h-2.4z"/>
<path d="M484.6 402.3h2.4v63.5h-2.4z"/>
</g>
<g fill="#edf1f2" stroke="#000" stroke-width=".42">
<path d="M385.4 479.7h35.6v29.3h-35.6z"/>
<path d="M499.7 479.7h22.9v29.3h-22.9z"/>
<path d="M296.5 419.4h35.6v29.3h-35.6z"/>
<path d="M410.8 419.4h29.3v29.3h-29.3z"/>
<path d="M525.1 419.4h29.3v29.3h-29.3z"/>
</g>
<g fill="#9d9d9d" stroke="#000" stroke-width=".42">
<path d="M384.2 509h38.1v1.2h-38.1z"/>
<path d="M384.2 478.5h38.1v1.2h-38.1z"/>
<path d="M384.2 478.5h1.2v31.7h-1.2z"/>
<path d="M421 478.5h1.3v31.7h-1.3z"/>
<path d="M402.6 478.5h1.2v31.7h-1.2z"/>
<path d="M498.5 509h25.4v1.2h-25.4z"/>
<path d="M498.5 478.5h25.4v1.2h-25.4z"/>
<path d="M498.5 478.5h1.2v31.7h-1.2z"/>
<path d="M522.6 478.5h1.3v31.7h-1.3z"/>
<path d="M295.3 448.7h38.1v1.2h-38.1z"/>
<path d="M295.3 418.2h38.1v1.2h-38.1z"/>
<path d="M295.3 418.2h1.2v31.7h-1.2z"/>
<path d="M332.1 418.2h1.3v31.7h-1.3z"/>
<path d="M313.7 418.2h1.3v31.7h-1.3z"/>
<path d="M409.6 448.7h31.7v1.2h-31.7z"/>
<path d="M409.6 418.2h31.7v1.2h-31.7z"/>
<path d="M409.6 418.2h1.2v31.7h-1.2z"/>
<path d="M440.1 418.2h1.2v31.7h-1.2z"/>
<path d="M424.8 418.2h1.3v31.7h-1.3z"/>
<path d="M523.9 448.7h31.7v1.2h-31.7z"/>
<path d="M523.9 418.2h31.7v1.2h-31.7z"/>
<path d="M523.9 418.2h1.2v31.7h-1.2z"/>
<path d="M554.4 418.2h1.2v31.7h-1.2z"/>
<path d="M539.1 418.2h1.3v31.7h-1.3z"/>
</g>
<g fill="#e2dace" stroke="#e2dace" stroke-width=".42">
<path d="M254.8 465.8h129.4v63.5h-129.4z"/>
<path d="M384.2 510.2h38.1v19.1h-38.1z"/>
<path d="M384.2 465.8h38.1v12.7h-38.1z"/>
<path d="M422.3 465.8h76.2v63.5h-76.2z"/>
<path d="M498.5 510.2h25.4v19.1h-25.4z"/>
<path d="M498.5 465.8h25.4v12.7h-25.4z"/>
<path d="M523.9 465.8h61.1v63.5h-61.1z"/>
<path d="M585 465.8h4.8v63.5h-4.8z"/>
</g>
<g fill="#c9caca" stroke="#c9caca" stroke-width=".42">
<path d="M254.8 402.3h40.5v63.5h-40.5z"/>
<path d="M295.3 449.9h38.1v15.9h-38.1z"/>
<path d="M295.3 402.3h38.1v15.9h-38.1z"/>
<path d="M333.4 402.3h76.2v63.5h-76.2z"/>
<path d="M409.6 449.9h31.7v15.9h-31.7z"/>
<path d="M409.6 402.3h31.7v15.9h-31.7z"/>
<path d="M441.3 402.3h82.6v63.5h-82.6z"/>
<path d="M523.9 449.9h31.7v15.9h-31.7z"/>
<path d="M523.9 402.3h31.7v15.9h-31.7z"/>
<path d="M555.6 402.3h29.4v63.5h-29.4z"/>
<path d="M585 402.3h4.8v63.5h-4.8z"/>
</g>
<g fill="#d3d3d1" stroke="#000" stroke-width=".42">
<path d="M383.3 510.2h39.8v1.1h-39.8z"/>
<path d="M497.6 510.2h27.1v1.1h-27.1z"/>
<path d="M294.4 449.9h39.8v1.1h-39.8z"/>
<path d="M408.7 449.9h33.5v1.1h-33.5z"/>
<path d="M523 449.9h33.5v1.1h-33.5z"/>
</g>
<path d="M245.3 401h354v4.1h-354z" fill="#e3e3e3" stroke="#000" stroke-width=".42"/>
<path d="M161.9 540l13.4-.4a763.8 763.8 0 0 0 66.7-3.2l26.7-1.6 13.4-1.6 13.3-.8a1449 1449 0 0 1 66.8 .9l26.7-.1 13.3-2.7 13.4-3.3 26.7 .2 53.4 1.5a600.5 600.5 0 0 0 80.1-1.4 574.4 574.4 0 0 1 66.8 1.6l40 1.3v22.1h-520.7z" fill="#e9e3df"/>
<path d="M245.3 351h354v54.1h-9.5v41.6h1.1v1.1h-1.1v2.1h1.1v1.1h-1.1v68.8h1.1v1h-1.1v8.5h-4.6v6.3h4.6v9h-335v-9h4.5v-6.3h-4.5v-11.7h-1.2v-1h1.2v-65.6h-1.2v-1.1h1.2v-44.8h-9.5z" fill="none" stroke="#000" stroke-width=".7" stroke-linecap="butt"/>
<path d="M682.6 530.4a856.9 856.9 0 0 1-53.4-2.3 536.2 536.2 0 0 0-66.7 .2 550.2 550.2 0 0 1-66.8 .6l-53.4-1.5-26.7-.2-13.4 3.3-13.3 2.7a856.6 856.6 0 0 1-53.4-.6l-40.1-.2-13.3 .8-13.4 1.6-26.7 1.6a840.5 840.5 0 0 1-66.7 3.2l-13.4 .4" fill="none" stroke="#000" stroke-width="1" stroke-linecap="butt"/>
<path d="M625.3 344.8h10.4l-5.2 6.2zM625.3 396h10.4l-5.2 6.3zM625.3 459.5h10.4l-5.2 6.3zM625.3 523h10.4l-5.2 6.3z" fill="#000" stroke="#000" stroke-width=".42"/>
<path d="M224.4 351h445.7M224.4 402.3h445.7M224.4 465.8h445.7M224.4 529.3h445.7" fill="none" stroke="#000" stroke-width=".42" stroke-dasharray="1.4 .4 .2 .4" stroke-linecap="butt"/>
<path d="M224.4 339h445.7" fill="none" stroke="#c0392b" stroke-width=".42" stroke-dasharray="1 .5" stroke-linecap="butt"/>
<text font-size="15.3" x="845.6" y="589.8">A2.0</text>
<text font-size="5.6" x="839.7" y="20.6">ARCHKIT STUDIO</text>
<g font-size="4.4">
<text x="53.8" y="296.9">EAST ELEVATION</text>
<text x="838.2" y="570.7">EXTERIOR ELEVATIONS</text>
<text x="53.8" y="589">SOUTH ELEVATION</text>
</g>
<g font-size="3.6">
<text x="821.7" y="38.8">Platt Park Infill Residence</text>
<text x="821.7" y="51.8">1435 S Washington St, Denver,</text>
<text x="821.7" y="56.1">CO 80210</text>
<text x="821.7" y="69">Example Client</text>
<text x="821.7" y="82">2026-014</text>
<text x="821.7" y="94.9">SCHEMATIC DESIGN</text>
<text x="821.7" y="107.9">2026-11-09</text>
</g>
<g font-size="3.1">
<text x="46.6" y="297.5">1</text>
<text x="53.8" y="302.4">SCALE: 1/4&quot; = 1'-0&quot;</text>
<text x="46.3" y="589.6">2</text>
<text x="53.8" y="594.5">SCALE: 1/4&quot; = 1'-0&quot;</text>
</g>
<g font-size="2.8">
<text x="575.4" y="54.3">RIDGE</text>
<text x="575.4" y="105.5">T.O. WALL</text>
<text x="575.4" y="169">LEVEL 2</text>
<text x="575.4" y="232.5">LEVEL 1</text>
<text x="544.3" y="303.2">0</text>
<text x="550.5" y="303.2">1.25</text>
<text x="559" y="303.2">2.5</text>
<text x="566.2" y="303.2">3.75</text>
<text x="574" y="303.2">5 FT</text>
<text x="640.9" y="347.9">RIDGE</text>
<text x="640.9" y="399.1">T.O. WALL</text>
<text x="640.9" y="462.6">LEVEL 2</text>
<text x="640.9" y="526.1">LEVEL 1</text>
<text x="544.3" y="595.3">0</text>
<text x="550.5" y="595.3">1.25</text>
<text x="559" y="595.3">2.5</text>
<text x="566.2" y="595.3">3.75</text>
<text x="574" y="595.3">5 FT</text>
</g>
<g font-size="2.6">
<text x="821.7" y="118.9">1. Lot lines approximate (standard Denver</text>
<text x="821.7" y="122.4">lot); obtain boundary survey.</text>
<text x="821.7" y="126">2. Existing structure at 1435 S Washington</text>
<text x="821.7" y="129.6">St to be demolished.</text>
<text x="821.7" y="133.1">3. PRELIMINARY — NOT FOR CONSTRUCTION.</text>
<text x="821.7" y="136.7">4. Site context from public data; verify</text>
<text x="821.7" y="140.2">with boundary &amp; topographic survey.</text>
<text x="821.7" y="143.8">5. Code checks are preliminary; AHJ review</text>
<text x="821.7" y="147.3">governs.</text>
</g>
<g font-size="2.5" fill="#555">
<text x="821.7" y="33.7">PROJECT</text>
<text x="821.7" y="46.6">ADDRESS</text>
<text x="821.7" y="63.9">CLIENT</text>
<text x="821.7" y="76.8">PROJECT NO.</text>
<text x="821.7" y="89.8">ISSUE</text>
<text x="821.7" y="102.8">DATE</text>
<text x="821.7" y="113.7">GENERAL NOTES</text>
</g>
<g font-size="2.5">
<text x="294.1" y="42.3">MAX. HEIGHT (ZONING)</text>
<text x="575.4" y="61.4">+28'-0 13/16&quot;</text>
<text x="575.4" y="112.6">+20'-0&quot;</text>
<text x="575.4" y="176.1">+10'-0&quot;</text>
<text x="575.4" y="239.6">+0'-0&quot;</text>
<text x="228.6" y="335.9">MAX. HEIGHT (ZONING)</text>
<text x="640.9" y="355">+28'-0 13/16&quot;</text>
<text x="640.9" y="406.3">+20'-0&quot;</text>
<text x="640.9" y="469.8">+10'-0&quot;</text>
<text x="640.9" y="533.3">+0'-0&quot;</text>
</g>
<g font-size="2.2">
<text x="44.8" y="301.3">A2.0</text>
<text x="44.8" y="593.4">A2.0</text>
</g>
<text font-size="2.2" fill="#888" x="860" y="598.2">archkit</text>
</svg>
